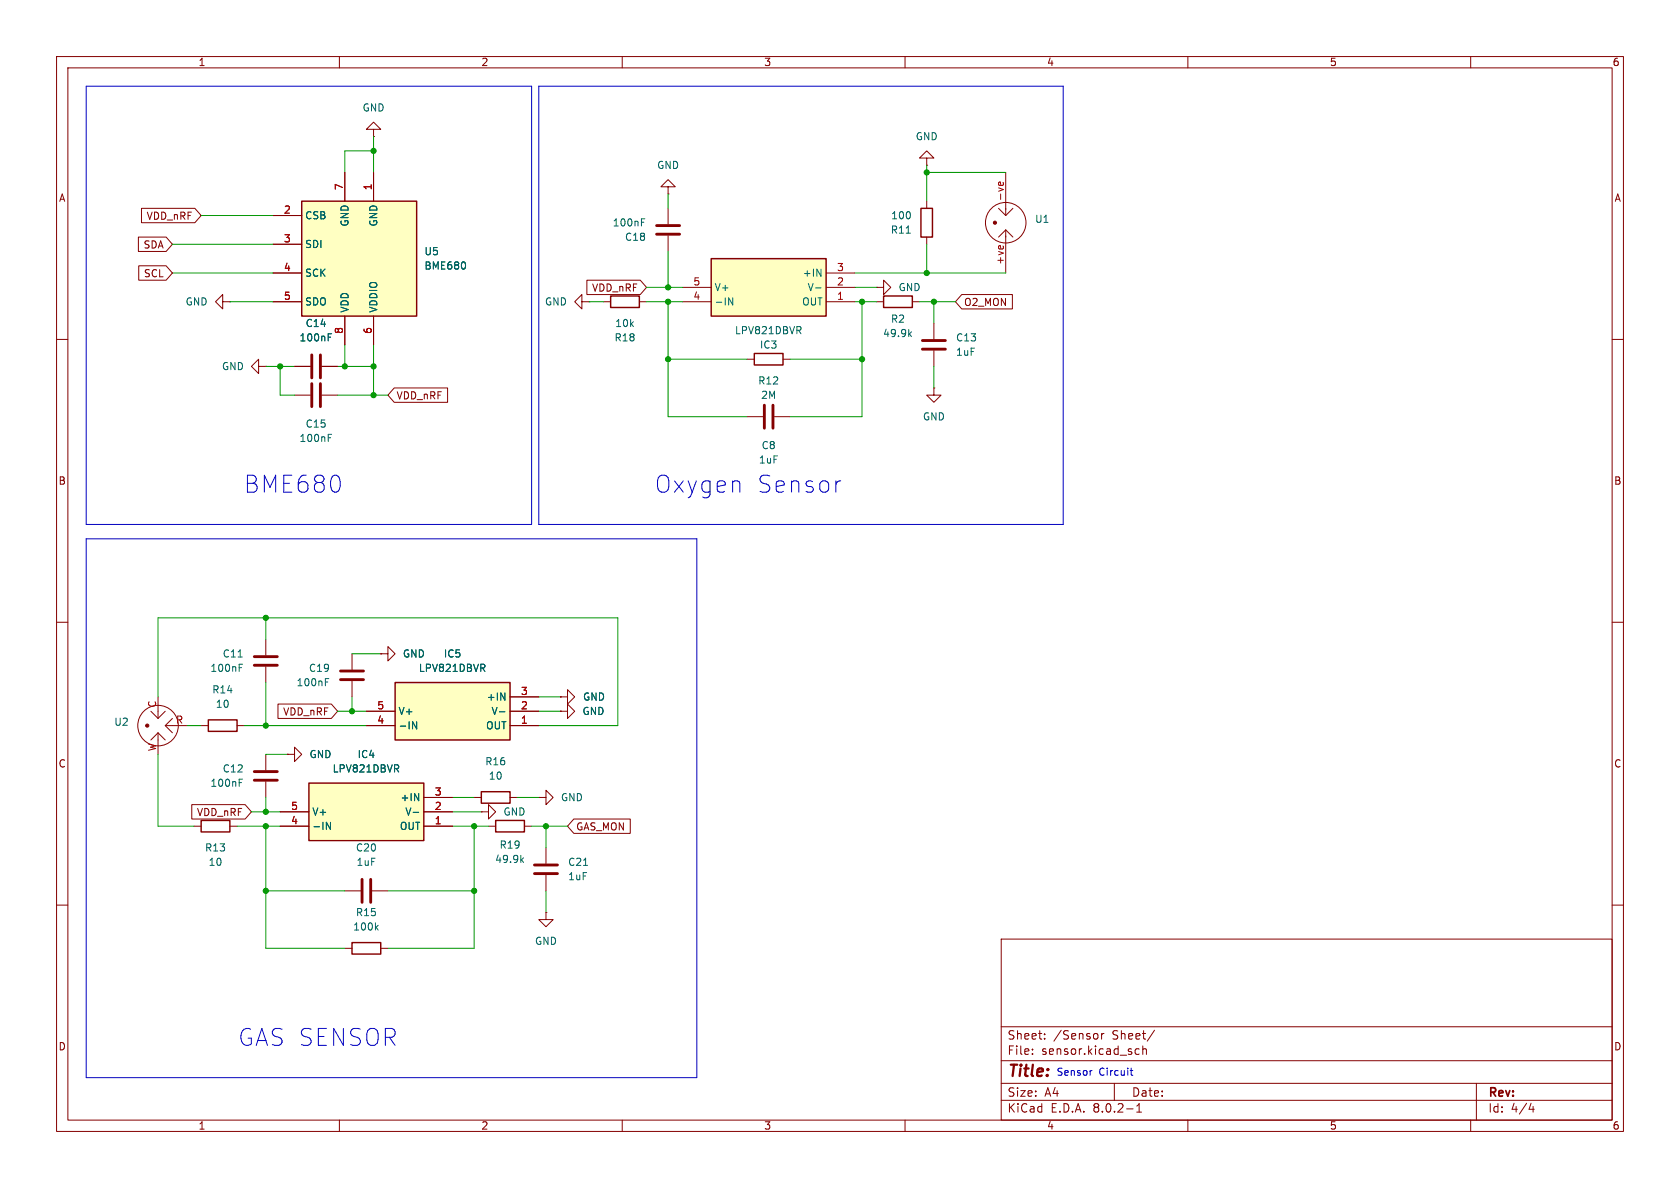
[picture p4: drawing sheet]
<svg xmlns="http://www.w3.org/2000/svg" width="297mm" height="210mm" viewBox="0 0 297 210" stroke-linecap="round" stroke-linejoin="round" font-family="sans-serif">
<g fill="none" stroke="#840000" stroke-width=".18">
<path d="M10 10h277v190h-277zM12 12h273v186h-273zM60 10v2M110 10v2M160 10v2M210 10v2M260 10v2M118.1 33h1.3l-1.3-1.2-1.3 1.2h1.3v1.3M118.1 34.3h.1M118.1 36.8v2.8M163.8 27.9h1.3l-1.3-1.2-1.2 1.2h1.2v1.3M163.8 29.2h.1"/>
<path d="M10 60h2M102.9 53.3v-1.2l-1.3 1.2 1.3 1.3v-1.3h1.2M104.1 53.3h.1M106.7 53.3h1.2M113 53.3h1.3M118.1 41.7v2.8M285 60h2M10 110h2M285 110h2M10 160h2M83.8 141h1.3M90.2 141h1.2"/>
<path d="M285 160h2M177 166h108v32h-108zM60 198v2M110 198v2M160 198v2M177 194.5h108M177 191.5h108M177 187.5h108M177 181.5h108M182.5 186.3v.1M182.5 185.5v.1M184.7 183.6v.1"/>
<path d="M184.7 182.8v.1M194.7 182.7v1M195.2 182.7l-.3 .1-.2 .2M197 191.5v3M199.2 196h1.1M200.8 186.3h.6M200.8 185.5h.6M201 196.6h.8M201 195.5l.4-.4v1.5M202 185.5l.2-.1 .4 .1 .1 .9M202 184.9v1.5M204.1 182.1l-1.3 2"/>
<path d="M210 198v2M260 198v2M261 191.5v6.5M270.7 195l-.4 1.1h.9M271 195.6v1"/>
</g>
<path d="M116.1 39.9h4M116.1 41.4h4" fill="none" stroke="#840000" stroke-width=".51"/>
<path d="M113.4 39.3h.4M113.4 38.7h.6" fill="none" stroke="#006464" stroke-width=".18"/>
<path d="M107.9 52.3h5.1v2.1h-5.1zM85.1 140h5.1v2h-5.1z" fill="none" stroke="#840000" stroke-width=".25"/>
<path d="M125.7 45.7h20.3v10.2h-20.3z" fill="#ffffc2"/>
<path d="M162.8 36.8h2v5.1h-2zM125.7 45.7h20.3v10.2h-20.3zM156.2 52.3h5.1v2.1h-5.1zM133.3 62.5h5.1v2h-5.1zM87.6 145h5.1v2.1h-5.1z" fill="none" stroke="#840000" stroke-width=".25"/>
<g fill="none" stroke="#840000" stroke-width=".18">
<path d="M163.8 35.6v1.2M176.5 36.8l1.3 1.3M177.8 30.5v7.6M179.1 36.8l-1.3 1.3M120.6 53.3h5.1M120.6 50.8h5.1M146 53.3h5.1M146 50.8h5.1M146 48.3h5.1M154.9 50.8h1.3v-1.3l1.3 1.3-1.3 1.3v-1.3M154.9 50.8h.1M154.9 53.3h1.3"/>
<path d="M161.3 53.3h1.3M163.8 41.9v1.3M165.1 57.2v2.7M177.8 40.6v7.7M177.8 40.6l1.3 1.3M177.8 40.6l-1.3 1.3M52.1 69.9h2.8M56.9 69.9h2.8M132.1 73.7h2.8M132.1 63.5h1.2M136.9 73.7h2.8M138.4 63.5h1.3"/>
<path d="M165.1 68.6v1.3h1.3l-1.3 1.2-1.3-1.2h1.3M165.1 68.6h.1M165.1 62v2.8M99.1 125.7h1.2v-1.2l1.3 1.2-1.3 1.3v-1.3M99.1 125.7h.1M99.1 123.2h1.2v-1.3l1.3 1.3-1.3 1.3v-1.3M99.1 123.2h.1M85.1 143.5h1.3v-1.3l1.2 1.3-1.2 1.3v-1.3M85.1 143.5h.1M86.4 146.1h1.2M92.7 146.1h1.3M96.5 149.9v2.8"/>
<path d="M96.5 154.7v2.8M96.5 161.3v1.3h1.3l-1.3 1.2-1.3-1.2h1.3M96.5 161.3h.1"/>
<circle cx="175.8" cy="39.4" r=".13"/>
<circle cx="175.9" cy="39.4" r=".13"/>
<circle cx="175.9" cy="39.4" r=".28"/>
<circle cx="177.8" cy="39.4" r="3.6"/>
</g>
<g fill="none" stroke="#006464" stroke-width=".18">
<path d="M128.8 52.6l.7 1.3v-1.3M141.2 58.4l.4 .6M141.5 57.9v.4M144.2 50.9h.9M144.4 47.6l.7 1.2v-1.2M160.2 41.2h.7M160.8 59l.3 .5M161.1 58.7l-.4 .4M58 77.4h.5M58 76.8h.6M92.2 152l.4 .5M92.6 151.6l-.5 .5"/>
<path d="M103.2 153h.7"/>
</g>
<path d="M55.1 67.8v4.1M56.6 67.8v4.1M135.1 71.6v4.1M136.7 71.6v4.1M163.1 60.2h4M163.1 61.7h4M94.5 152.9h4.1M94.5 154.4h4.1" fill="none" stroke="#840000" stroke-width=".51"/>
<path d="M176.6 32.7l-.1-.3 .3-.2 .2 .6M177.3 32.2v.5M176.6 43.5l.2-.1 .2 .6" fill="none" stroke="#a90000" stroke-width=".18"/>
<path d="M69.8 120.7h20.4v10.1h-20.4z" fill="#ffffc2"/>
<path d="M69.8 120.7h20.4v10.1h-20.4zM62.2 166.6h5.1v2.1h-5.1z" fill="none" stroke="#840000" stroke-width=".25"/>
<g fill="none" stroke="#840000" stroke-width=".18">
<path d="M66 22.9h1.3l-1.3-1.3-1.2 1.3h1.2v1.2M66 24.1h.1M45.7 64.8v-1.3l-1.3 1.3 1.3 1.2v-1.2h1.3M47 64.8h.1M52.1 64.8h2.8M56.9 64.8h2.8M67.3 115.6h1.3v-1.3l1.2 1.3-1.2 1.2v-1.2M67.3 115.6h.1M64.8 128.3h5M64.8 125.7h5M90.2 128.3h5M90.2 125.7h5"/>
<path d="M90.2 123.2h5M61 157.5h2.8M65.8 157.5h2.8M95.2 141h1.3v-1.3l1.3 1.3-1.3 1.2v-1.2M95.2 141h.1M61 167.6h1.2M67.3 167.6h1.3"/>
</g>
<path d="M58 59.6h.5M58 59h.6M85.3 118.1l.4 .6M85.7 117.5v.5M72.9 127.6l.8 1.2v-1.2M88.3 125.8h1M88.5 122.5l.8 1.3v-1.3M66.5 163.9l.4 .5M66.9 163.6l-.5 .4" fill="none" stroke="#006464" stroke-width=".18"/>
<path d="M55.1 62.7v4.1M56.6 62.7v4.1M64 155.4v4.1M65.5 155.4v4.1" fill="none" stroke="#840000" stroke-width=".51"/>
<path d="M54.6 138.4h20.3v10.2h-20.3z" fill="#ffffc2"/>
<path d="M36.8 127.3h5.1v2h-5.1zM54.6 138.4h20.3v10.2h-20.3z" fill="none" stroke="#840000" stroke-width=".25"/>
<path d="M47 113v2.8M47 117.9v2.8M62.2 115.6v2.8M35.6 128.3h1.2M41.9 128.3h1.3M62.2 120.4v2.8M49.5 146.1h5.1M49.5 143.5h5.1M74.9 146.1h5.1M74.9 143.5h5.1M74.9 141h5.1" fill="none" stroke="#840000" stroke-width=".18"/>
<path d="M42.1 116.1h.7M42.3 118h.4M42.3 117.4h.6M57.5 120h.6M57.5 120.6h.4M70.1 135.9l.4 .6M70.4 135.3v.4M57.7 145.4l.7 1.2v-1.2M73.1 143.6h.9M73.3 140.3l.7 1.2v-1.2" fill="none" stroke="#006464" stroke-width=".18"/>
<path d="M45 117.6h4M45 116.1h4M60.2 118.6h4.1M60.2 120.1h4.1" fill="none" stroke="#840000" stroke-width=".51"/>
<path d="M53.3 35.6h20.4v20.3h-20.4z" fill="#ffffc2"/>
<path d="M53.3 35.6h20.4v20.3h-20.4zM35.6 145h5v2.1h-5z" fill="none" stroke="#840000" stroke-width=".25"/>
<g fill="none" stroke="#840000" stroke-width=".18">
<path d="M25 36.8h9.4l1.2 1.3-1.2 1.3h-9.4zM48.3 38.1h5M61 30.5v5.1M66 30.5v5.1M24.5 41.9h4.9l1.1 1.3-1.1 1.3h-4.9zM24.5 47h4.9l1.1 1.3-1.1 1.2h-4.9zM39.4 53.3v-1.2l-1.3 1.2 1.3 1.3v-1.3h1.2M40.6 53.3h.1M48.3 43.2h5M48.3 48.3h5M48.3 53.3h5M61 55.9v5.1"/>
<path d="M66 55.9v5.1M103.8 49.5h9.4l1.1 1.3-1.1 1.3h-9.4zM170 52.1h9v2.5h-9l-1.1-1.3zM52.1 64.8h2.8M56.9 64.8h2.8M69.7 68.6h9.4v2.5h-9.4l-1.1-1.2zM67.3 115.6h.1M26.7 125.7l1.2 1.3M27.9 123.2v3.8M27.9 129.5v1.3M27.9 129.5l1.3 1.3M27.9 129.5l-1.2 1.3"/>
<path d="M29.2 128.3h3.8M29.2 125.7l-1.3 1.3M30.5 127l-1.3 1.3 1.3 1.2M47 133.4v2.7M47 138.2v2.8M49.1 124.5h9.5l1.1 1.2-1.1 1.3h-9.5zM50.8 133.4h1.3v-1.3l1.2 1.3-1.2 1.2v-1.2M50.8 133.4h.1M64.8 128.3h5M64.8 125.7h5M90.2 128.3h5M90.2 125.7h5"/>
<path d="M90.2 123.2h5M99.1 125.7h.1M99.1 123.2h.1M33.9 142.2h9.4l1.1 1.3-1.1 1.3h-9.4zM34.3 146.1h1.3M40.6 146.1h1.3M49.5 146.1h5.1M49.5 143.5h5.1M74.9 146.1h5.1M74.9 143.5h5.1M74.9 141h5.1M101.4 144.8h10v2.5h-10l-1.1-1.2z"/>
<circle cx="25.9" cy="128.3" r=".13"/>
<circle cx="26" cy="128.3" r=".13"/>
<circle cx="26" cy="128.3" r=".28"/>
<circle cx="27.9" cy="128.3" r="3.6"/>
</g>
<g fill="none" stroke="#006464" stroke-width=".18">
<path d="M58 59.6h.5M58 59h.6M82.2 46.5v.8M85.3 118.1l.4 .6M85.7 117.5v.5M42.3 138.3h.4M42.3 137.7h.6M70.1 135.9l.4 .6M70.4 135.3v.4M72.9 127.6l.8 1.2v-1.2M88.3 125.8h1M88.5 122.5l.8 1.3v-1.3"/>
<path d="M57.7 145.4l.7 1.2v-1.2M73.1 143.6h.9M73.3 140.3l.7 1.2v-1.2"/>
</g>
<path d="M45 137.9h4M45 136.4h4" fill="none" stroke="#840000" stroke-width=".51"/>
<path d="M15.2 15.2h78.8v77.5h-78.8zM95.2 15.2h92.8v77.5h-92.8zM15.2 95.3h108v95.2h-108zM148.6 85l-.5 .1M193.1 189.2l-.3 .1M199.8 189.2h.5M200 188.8v1.1l.3 .2" fill="none" stroke="#0000c2" stroke-width=".18"/>
<g fill="none" stroke="#009600" stroke-width=".18">
<path d="M35.6 38.1h12.7M66 24.1v6.4M66 26.7h-5v3.8M118.1 34.3v2.5M163.8 29.2v6.4M163.8 30.5h14M30.5 43.2h17.8M30.5 48.3h17.8M40.6 53.3h7.7M104.1 53.3h2.6M114.3 50.8h6.3M114.3 53.3h6.3"/>
<path d="M118.1 44.5v6.3M118.1 53.3v20.4h14M151.1 48.3h26.7M151.1 50.8h3.8M151.1 53.3h3.8M152.4 53.3v20.4h-12.7M162.6 53.3h6.3M163.8 43.2v5.1M165.1 53.3v3.9M47 64.8h5.1M49.5 64.8v5.1h2.6M59.7 69.9h8.9"/>
<path d="M59.7 64.8h6.3M61 61v3.8M66 61v8.9M118.1 63.5h14M139.7 63.5h12.7M165.1 64.8v3.8M47 109.2v3.8M62.2 115.6h5.1M27.9 133.4v12.7h6.4M27.9 123.2v-14h81.3v19.1h-14M33 128.3h2.6M43.2 128.3h21.6"/>
<path d="M47 120.7v7.6M47 133.4h3.8M59.7 125.7h5.1M62.2 123.2v2.5M95.2 125.7h3.9M95.2 123.2h3.9M41.9 146.1h7.6M44.4 143.5h5.1M47 157.5h14M47 141v2.5M47 146.1v21.5h14M68.6 157.5h15.2"/>
<path d="M80 143.5h5.1M80 141h3.8M80 146.1h6.4M83.8 146.1v21.5h-15.2M91.4 141h3.8M94 146.1h6.3M96.5 146.1v3.8M96.5 157.5v3.8"/>
</g>
<g fill="#009600" stroke="#009600" stroke-width=".18">
<circle cx="118.1" cy="53.3" r=".46"/>
<circle cx="118.1" cy="50.8" r=".46"/>
<circle cx="118.1" cy="63.5" r=".46"/>
<circle cx="152.4" cy="63.5" r=".46"/>
<circle cx="152.4" cy="53.3" r=".46"/>
<circle cx="66" cy="69.9" r=".46"/>
<circle cx="49.5" cy="64.8" r=".46"/>
<circle cx="66" cy="64.8" r=".46"/>
<circle cx="66" cy="26.7" r=".46"/>
<circle cx="61" cy="64.8" r=".46"/>
<circle cx="47" cy="128.3" r=".46"/>
<circle cx="62.2" cy="125.7" r=".46"/>
<circle cx="47" cy="143.5" r=".46"/>
<circle cx="47" cy="157.5" r=".46"/>
<circle cx="47" cy="146.1" r=".46"/>
<circle cx="47" cy="109.2" r=".46"/>
<circle cx="96.5" cy="146.1" r=".46"/>
<circle cx="83.8" cy="157.5" r=".46"/>
<circle cx="83.8" cy="146.1" r=".46"/>
<circle cx="163.8" cy="30.5" r=".46"/>
<circle cx="163.8" cy="48.3" r=".46"/>
<circle cx="165.1" cy="53.3" r=".46"/>
</g>
<g font-size="4.2" fill="#0000c2">
<text x="42.9" y="87.4">BME680</text>
<text x="115.6" y="87.4">Oxygen</text>
<text x="133.6" y="87.4">Sensor</text>
<text x="41.9" y="185.2">GAS SENSOR</text>
</g>
<text font-size="2.8" fill="#840000" x="178" y="190.9">Title:</text>
<g font-size="2.1" fill="#840000">
<text x="178" y="184">Sheet:</text>
<text x="186.2" y="184">/Sensor</text>
<text x="196.7" y="184">Sheet/</text>
<text x="178" y="186.7">File:</text>
<text x="184.1" y="186.7">sensor.kicad_sch</text>
<text x="178" y="196.9">KiCad</text>
<text x="178" y="194.1">Size:</text>
<text x="184.7" y="194.1">A4</text>
<text x="185.7" y="196.9">E.D.A.</text>
<text x="193.3" y="196.9">8.0.2-1</text>
<text x="200" y="194.1">Date:</text>
<text x="263" y="194.3">Rev:</text>
<text x="263" y="196.9">Id:</text>
<text x="267.1" y="196.9">4/4</text>
</g>
<g font-size="1.8" fill="#840000">
<text x="35" y="11.9">1</text>
<text x="85" y="11.9">2</text>
<text x="135" y="11.9">3</text>
<text x="185" y="11.9">4</text>
<text x="235" y="11.9">5</text>
<text x="285" y="11.9">6</text>
<text x="10.3" y="35.9">A</text>
<text x="285.3" y="35.9">A</text>
<text x="25.8" y="39.1">VDD_nRF</text>
<text x="25.3" y="44.1">SDA</text>
<text x="25.3" y="49.2">SCL</text>
<text x="104.6" y="51.8">VDD_nRF</text>
<text x="170.3" y="54.3">O2_MON</text>
<text x="70" y="70.8">VDD_nRF</text>
<text x="10.3" y="85.9">B</text>
<text x="285.3" y="85.9">B</text>
<text x="50" y="126.7">VDD_nRF</text>
<text x="10.3" y="135.9">C</text>
<text x="285.3" y="135.9">C</text>
<text x="34.7" y="144.5">VDD_nRF</text>
<text x="101.8" y="147">GAS_MON</text>
<text x="10.3" y="185.9">D</text>
<text x="285.3" y="185.9">D</text>
<text x="35" y="199.9">1</text>
<text x="85" y="199.9">2</text>
<text x="135" y="199.9">3</text>
<text x="185" y="199.9">4</text>
<text x="235" y="199.9">5</text>
<text x="285" y="199.9">6</text>
</g>
<g font-size="1.8" fill="#006464">
<text x="64" y="19.9">GND</text>
<text x="161.8" y="25">GND</text>
<text x="116.1" y="30.1">GND</text>
<text x="53.8" y="39">CSB</text>
<text x="61.8" y="40.1" transform="rotate(-90 61.8 40.1)">GND</text>
<text x="66.9" y="40.1" transform="rotate(-90 66.9 40.1)">GND</text>
<text x="108.2" y="40.2">100nF</text>
<text x="157.4" y="41.5">R11</text>
<text x="157.4" y="39">100</text>
<text x="182.9" y="39.6">U1</text>
<text x="53.8" y="44">SDI</text>
<text x="74.9" y="47.9">BME680</text>
<text x="74.9" y="45.3">U5</text>
<text x="110.4" y="42.8">C18</text>
<text x="53.8" y="49.1">SCK</text>
<text x="126.2" y="51.7">V+</text>
<text x="141.8" y="49.1">+IN</text>
<text x="142.7" y="51.7">V-</text>
<text x="158.8" y="51.7">GND</text>
<text x="32.7" y="54.2">GND</text>
<text x="53.8" y="54.2">SDO</text>
<text x="53.9" y="58">C14</text>
<text x="61.8" y="55.4" transform="rotate(-90 61.8 55.4)">VDD</text>
<text x="66.9" y="55.4" transform="rotate(-90 66.9 55.4)">VDDIO</text>
<text x="96.2" y="54.2">GND</text>
<text x="108.7" y="58">10k</text>
<text x="126.2" y="54.2">-IN</text>
<text x="129.8" y="59.3">LPV821DBVR</text>
<text x="141.7" y="54.2">OUT</text>
<text x="156" y="59.8">49.9k</text>
<text x="157.4" y="57.3">R2</text>
<text x="39.1" y="65.6">GND</text>
<text x="52.8" y="60.6">100nF</text>
<text x="108.5" y="60.6">R18</text>
<text x="134.2" y="61.8">IC3</text>
<text x="168.9" y="63.1">1uF</text>
<text x="168.9" y="60.6">C13</text>
<text x="133.9" y="68.2">R12</text>
<text x="134.5" y="70.7">2M</text>
<text x="53.9" y="75.8">C15</text>
<text x="163.1" y="74.5">GND</text>
<text x="52.8" y="78.3">100nF</text>
<text x="134.1" y="82.1">1uF</text>
<text x="134.5" y="79.6">C8</text>
<text x="37.1" y="119">100nF</text>
<text x="39.3" y="116.4">C11</text>
<text x="54.5" y="119">C19</text>
<text x="71.1" y="116.4">GND</text>
<text x="74" y="119">LPV821DBVR</text>
<text x="78.4" y="116.4">IC5</text>
<text x="37.4" y="122.8">R14</text>
<text x="38.1" y="125.3">10</text>
<text x="52.3" y="121.5">100nF</text>
<text x="86" y="124.1">+IN</text>
<text x="103" y="124.1">GND</text>
<text x="20.1" y="128.5">U2</text>
<text x="70.4" y="129.1">-IN</text>
<text x="70.4" y="126.6">V+</text>
<text x="85.8" y="129.1">OUT</text>
<text x="86.8" y="126.6">V-</text>
<text x="102.9" y="126.6">GND</text>
<text x="39.3" y="136.8">C12</text>
<text x="54.6" y="134.2">GND</text>
<text x="58.7" y="136.8">LPV821DBVR</text>
<text x="63.1" y="134.2">IC4</text>
<text x="85.7" y="135.5">R16</text>
<text x="37.1" y="139.3">100nF</text>
<text x="70.7" y="141.8">+IN</text>
<text x="86.3" y="138">10</text>
<text x="99.1" y="141.8">GND</text>
<text x="55.1" y="146.9">-IN</text>
<text x="55.1" y="144.4">V+</text>
<text x="70.6" y="146.9">OUT</text>
<text x="71.6" y="144.4">V-</text>
<text x="88.9" y="144.4">GND</text>
<text x="36.2" y="150.7">R13</text>
<text x="36.8" y="153.3">10</text>
<text x="62.8" y="150.7">C20</text>
<text x="62.9" y="153.3">1uF</text>
<text x="87.4" y="152.8">49.9k</text>
<text x="88.2" y="150.2">R19</text>
<text x="100.3" y="155.8">1uF</text>
<text x="100.3" y="153.3">C21</text>
<text x="62.3" y="164.7">100k</text>
<text x="62.8" y="162.2">R15</text>
<text x="94.5" y="167.2">GND</text>
</g>
<g font-size="1.8" fill="#a90000">
<text x="60.7" y="33.7" transform="rotate(-90 60.7 33.7)">7</text>
<text x="65.8" y="33.7" transform="rotate(-90 65.8 33.7)">1</text>
<text x="177.5" y="35.7" transform="rotate(-90 177.5 35.7)">-ve</text>
<text x="50.1" y="37.8">2</text>
<text x="50.1" y="42.9">3</text>
<text x="177.5" y="46.9" transform="rotate(-90 177.5 46.9)">+ve</text>
<text x="50.1" y="48">4</text>
<text x="50.1" y="53.1">5</text>
<text x="122.5" y="53.1">4</text>
<text x="122.5" y="50.5">5</text>
<text x="147.9" y="53.1">1</text>
<text x="147.9" y="50.5">2</text>
<text x="147.9" y="48">3</text>
<text x="60.7" y="59.1" transform="rotate(-90 60.7 59.1)">8</text>
<text x="65.8" y="59.1" transform="rotate(-90 65.8 59.1)">6</text>
<text x="27.7" y="125.2" transform="rotate(-90 27.7 125.2)">C</text>
<text x="66.6" y="125.5">5</text>
<text x="92" y="125.5">2</text>
<text x="92" y="122.9">3</text>
<text x="31" y="128">R</text>
<text x="66.6" y="128">4</text>
<text x="92" y="128">1</text>
<text x="27.7" y="132.9" transform="rotate(-90 27.7 132.9)">W</text>
<text x="51.4" y="143.3">5</text>
<text x="76.8" y="143.3">2</text>
<text x="76.8" y="140.7">3</text>
<text x="51.4" y="145.8">4</text>
<text x="76.8" y="145.8">1</text>
</g>
<g font-size="1.8" fill="#0000c2">
<text x="186.7" y="190.2">Sensor</text>
<text x="194.3" y="190.2">Circuit</text>
</g>
</svg>
